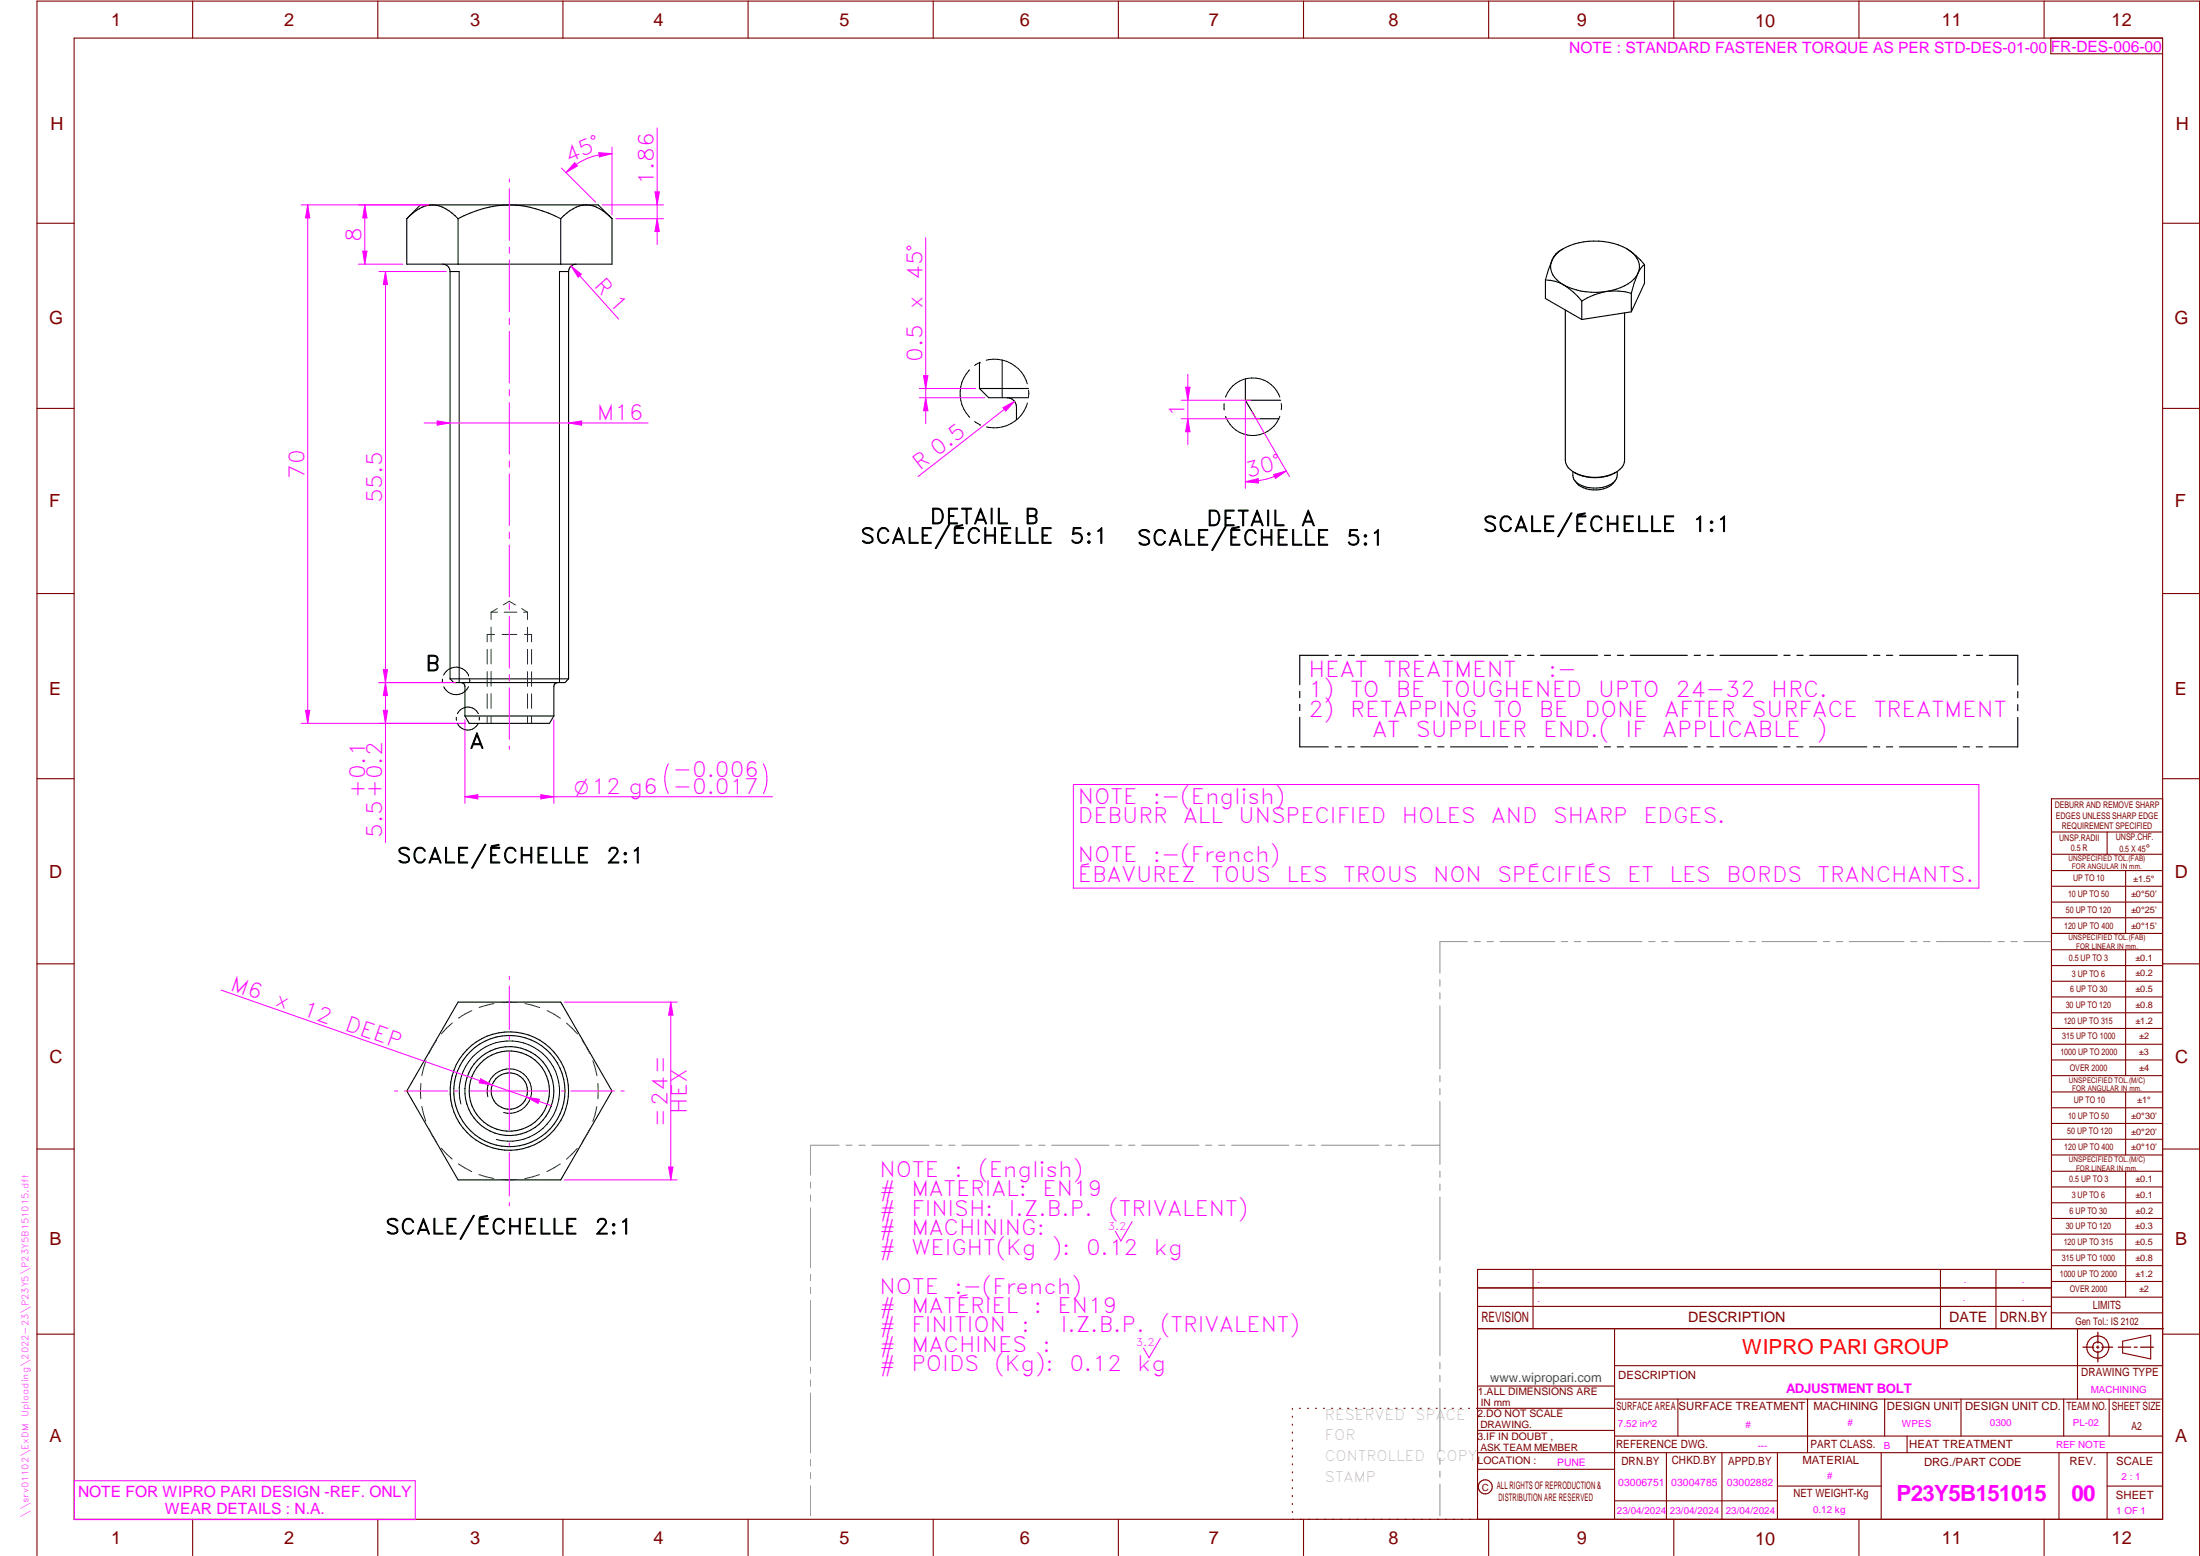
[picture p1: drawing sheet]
<svg xmlns="http://www.w3.org/2000/svg" width="594mm" height="420mm" viewBox="0 0 594 420" stroke-linecap="round" stroke-linejoin="round" font-family="sans-serif">
<g fill="none" stroke="#800000" stroke-width=".3">
<path d="M20 10.3h564v400h-564zM52 .3v10M102 .3v10M152 .3v10M202 .3v10M252 .3v10M302 .3v10M352 .3v10M402 .3v10M452 .3v10M502 .3v10M552 .3v10"/>
<path d="M553.8 10.3v4.2h30.2M10 60.3h10M584 60.3h10M10 110.3h10M584 110.3h10M10 160.3h10M584 160.3h10M10 210.3h10M584 215.7h-30v143.1M584 210.3h10M554 224.7h30M554 230.7h30"/>
<path d="M554 235.1h30M554 239.3h30M569 224.7v6M574 235.1v17M554 243.6h30M554 247.8h30M554 252.1h30M554 256.5h30M574 256.5v33.9M10 260.3h10M554 260.7h30M554 265h30"/>
<path d="M554 269.2h30M554 273.5h30M554 277.7h30M584 260.3h10M554 282h30M554 286.2h30M554 290.4h30M554 294.9h30M554 299.1h30M574 294.9v17M10 310.3h10M554 303.4h30"/>
<path d="M554 307.6h30M554 311.9h30M554 316.3h30M574 316.3v34M584 310.3h10M554 320.5h30M554 324.8h30M554 329h30M554 333.2h30M554 337.5h30M399 358.8h185.2M399 352.8h155"/>
<path d="M399 347.8h155M414 342.8v16M436 358.8v51.5M524 342.8v16M539 342.8v16M554 341.8h30M554 346h30M554 350.3h30M554 354.5h30M554 342.8h-155v67.5M561 358.8v19M10 360.3h10"/>
<path d="M399 374.3h37M436 377.8h148M453.1 377.8v10M488.1 377.8v14.5M508.9 377.8v10M529.5 377.8v10M557.3 377.8v10M569.5 377.8v10M573.2 362.2l7.6-1.6v6.3l-7.6-1.6zM584 368.8h-148M584 360.3h10M349 380.3v.3"/>
<path d="M349 382.4v.3M349 384.6v.3M349 386.7v.3M349 388.8v.3M349 391v.3M349 393.1v.3M349 395.3v.3M349 397.4v.3M349 399.5v.3M350.9 380.3h.2M353.1 380.3h.2M355.2 380.3h.3"/>
<path d="M357.4 380.3h.3M359.6 380.3h.3M361.7 380.3h.3M363.9 380.3h.3M366.1 380.3h.3M368.3 380.3h.2M370.4 380.3h.3M372.6 380.3h.3M374.8 380.3h.3M376.9 380.3h.4M379.1 380.3h.3M381.3 380.3h.3"/>
<path d="M383.4 380.3h.4M385.6 380.3h.3M387.8 380.3h.3M390 380.3h.3M392.2 380.3h.3M394.3 380.3h.3M396.5 380.3h.3M398.7 380.3h37.3M399 396.7h37M399 392.3h185M399 386.2h37M436 387.8h148"/>
<path d="M450 392.3v18M465 392.3v18M480 392.3v18M508 392.3v18M515 387.8v4.5M556 392.3v18M569 392.3v18M52 410.3v9.7M102 410.3v9.7M152 410.3v9.7M202 410.3v9.7M252 410.3v9.7"/>
<path d="M302 410.3v9.7M349 401.7v.3M349 403.8v.4M349 406v.3M349 408.1v.3M352 410.3v9.7M402 410.3v9.7M436 405.3h44M452 410.3v9.7M480 401.3h28M502 410.3v9.7M552 410.3v9.7"/>
<path d="M569 401.3h15M10 420v-419.7h584v419.7"/>
<circle cx="566.5" cy="363.7" r="1.39"/>
<circle cx="566.5" cy="363.8" r="3"/>
<circle cx="401.1" cy="401.5" r="1.9"/>
</g>
<g fill="none" stroke="#f0f" stroke-width=".27">
<path d="M137.5 48.3v.8M137.5 51v13.9M137.5 66.7v1.7M137.5 70.2v14M137.5 85.9v1.8M137.5 89.5v13.9M137.5 105.2v1.7M137.5 108.7v13.9M137.5 124.5v1.7M137.5 127.9v14M137.5 143.7v1.7M137.5 147.2v14"/>
<path d="M137.5 162.9v1.7M137.5 166.5v13.9M137.5 182.2v1.7M137.5 185.7v13.9M137.5 201.5v.8M289.8 211.8h244.6v28h-244.6zM59.7 267.3l89.1 31.2M137.5 263.6v.9M137.5 266.3v11.7M137.5 279.8v.8M106.5 294.6h.9M109.2 294.6h11.7"/>
<path d="M122.7 294.6h.9M127 294.6h21M137.5 284.1v21M142.2 296.2l3.5 .6-.4 1.1zM151.5 294.6h.9M154.2 294.6h11.7M167.7 294.6h.9M137.5 308.6v.9M137.5 311.2v11.8M137.5 324.7v.9M305.7 329.9l-3 5.2-1.5-2.6M313.3 361.4l-3 5.2-1.5-2.6"/>
<path d="M20.1 399.8h92v10.5h-92z"/>
</g>
<g fill="none" stroke="#949494" stroke-width=".27">
<path d="M396.2 254.3h-7.4v8.5M398.1 254.3h1.6M401.5 254.3h1.8M405 254.3h14.8M421.6 254.3h1.7M425.1 254.3h1.7M428.6 254.3h14.8M445.2 254.3h1.7M448.7 254.3h1.7M452.2 254.3h14.8M468.8 254.3h1.7M472.3 254.3h1.7"/>
<path d="M475.8 254.3h14.8M492.4 254.3h1.7M495.8 254.3h1.8M499.4 254.3h14.7M516 254.3h1.6M519.4 254.3h1.8M522.9 254.3h14.8M539.5 254.3h1.7M543 254.3h1.7M546.5 254.3h7.4M388.8 264.5v1.8M388.8 268.1v1.6"/>
<path d="M388.8 271.6v17M388.8 290.4v1.7M388.8 293.9v1.7M388.8 297.4v17M218.9 319.2v1.6M226.6 309.2h-7.7v8.1M228.4 309.2h1.7M231.9 309.2h1.7M235.4 309.2h15.5M252.7 309.2h1.7M256.2 309.2h1.7M259.7 309.2h15.5"/>
<path d="M277 309.2h1.7M280.5 309.2h1.7M284 309.2h15.5M301.2 309.2h1.8M304.8 309.2h1.7M308.3 309.2h15.5M325.5 309.2h1.7M329.1 309.2h1.6M332.6 309.2h15.4M349.8 309.2h1.7M353.3 309.2h1.7M356.8 309.2h15.5"/>
<path d="M374.1 309.2h1.7M377.6 309.2h1.7M381.1 309.2h7.7M388.8 316.2v1.7M388.8 319.7v1.7M218.9 322.6v1.8M218.9 326.1v16.2M388.8 323.2v17.1M218.9 344.1v1.8M218.9 347.6v1.7M218.9 351.2v16.1M388.8 342.1v1.6"/>
<path d="M388.8 345.6v1.7M388.8 349v17.1M218.9 369.1v1.7M218.9 372.6v1.8M218.9 376.1v16.2M388.8 367.9v1.7M388.8 371.4v1.7M388.8 374.9v17M218.9 394.1v1.8M218.9 397.6v1.7M388.8 393.7v1.7M388.8 397.2v1.7"/>
<path d="M218.9 401.2v8.1M388.8 400.7v8.6"/>
</g>
<path d="M566.5 359.7v3M562.5 363.8h2.9M566.1 363.8h.7M566.5 363.4v.7M566.5 364.9v2.8M567.6 363.8h2.9M572 363.8h3.4M576.3 363.8h.8M578 363.8h3.5" fill="none" stroke="#800000" stroke-width=".34"/>
<g fill="none" stroke="#000" stroke-width=".3">
<path d="M123.7 59.1a9.6 9.6 0 0 0-7.8-3.7 11.1 11.1 0 0 0-6.1 3.7M123.7 59.1v12.2M137.5 55.3a30.1 30.1 0 0 0-13.8 3.8M137.5 55.3a31.5 31.5 0 0 1 13.9 3.8M137.5 55.3h-24l-3.7 3.8M137.5 55.3h24l3.8 3.8v12.2h-55.5v-12.2M151.4 59.1v12.2M164.5 58.3a8.4 8.4 0 0 0-8-2.7l-2.6 1.3-2.5 2.2M119.5 71.3a1.97 1.97 0 0 1 2 2M121.5 73.3v110M121.5 73.3h2.5M151.1 73.3h2.4"/>
<path d="M153.5 73.3v110M155.5 71.3a2.03 2.03 0 0 0-2 2M417.3 75.6v5l9.8 5.7M417.3 75.6a10 10 0 0 1 4.9 1.3M418.8 71a5.4 5.4 0 0 0 3.4 5.9M419.1 70.2l-1.8 5.4M422.2 67.1a5.4 5.4 0 0 0-3.1 3.1M422.2 76.9a17.9 17.9 0 0 0 11.6 1.8M422.2 76.9a19 19 0 0 1 4.9 4.4M433.8 78.7a19 19 0 0 0-6.7 2.6M433.8 78.7a16.8 16.8 0 0 1 6.7 .5M439.2 67.1a20 20 0 0 1 4.9 4.4"/>
<path d="M439.2 67.1a18.8 18.8 0 0 0-17.4 .3 7.2 7.2 0 0 0-2.7 2.8M439.2 67.1a5.6 5.6 0 0 1 3.4 5.9l-.3 .8M440.5 79.2v5M442.3 73.8l-1 2.7-.8 2.7M442.3 73.8a10.1 10.1 0 0 1-7.2 4.6l-1.3 .3M444.1 71.5v5l-3.6 7.7M444.1 71.5a5.5 5.5 0 0 0-1.8 2.3M422.7 83.7v40.6a3.8 3.8 0 0 0 2 3M427.1 81.3v5M438.7 84.5v39.8a3.5 3.5 0 0 1-2 3M440.5 84.2l-13.4 2.1M424.7 127.3a12.1 12.1 0 0 0 12 0"/>
<path d="M424.7 127.3a3.3 3.3 0 0 0 2.7 3.9 8.8 8.8 0 0 0 8.6-1.2 3.1 3.1 0 0 0 .7-2.7M425.1 127.6a11.7 11.7 0 0 0 11.3 0M425.2 129.8a6.6 6.6 0 0 0 6.9 2.4l.9-.2a5 5 0 0 0 3.2-2.2M358.7 177h-7.7v7.9M360.5 177h1.7M364 177h1.8M367.5 177h15.5M384.8 177h1.7M388.3 177h1.7M391.7 177h15.5M409 177h1.7M412.5 177h1.7"/>
<path d="M416 177h15.5M433.2 177h1.7M436.7 177h1.7M440.2 177h15.5M457.5 177h1.7M461 177h1.7M464.5 177h15.4M481.7 177h1.7M485.2 177h1.7M488.7 177h15.4M505.9 177h1.8M509.4 177h1.7"/>
<path d="M512.9 177h15.5M530.2 177h1.7M533.7 177h1.7M537.2 177h7.7v8M121.5 183.3l1 1h30.1l.9-1M121.5 183.3h32M124.5 184.3a1.01 1.01 0 0 1 1.1 1v8M125.6 193.3l1.1 2h21.7l1.2-2M125.6 193.3h24M150.5 184.3a1.01 1.01 0 0 0-.9 1v8M351 186.7v1.7M351 190.2v1.7"/>
<path d="M351 193.7v8h7.7M544.9 193.7v8h-7.8M544.9 186.7v1.7M544.9 190.2v1.7M360.5 201.7h1.7M364 201.7h1.7M367.5 201.7h15.4M384.7 201.7h1.7M388.2 201.7h1.7M391.7 201.7h15.5M409 201.7h1.7M412.4 201.7h1.8"/>
<path d="M416 201.7h15.4M433.2 201.7h1.7M436.7 201.7h1.7M440.2 201.7h15.4M457.4 201.7h1.7M460.9 201.7h1.8M464.4 201.7h15.5M481.7 201.7h1.7M485.2 201.7h1.7M488.6 201.7h15.5M505.9 201.7h1.7M509.4 201.7h1.7"/>
<path d="M512.9 201.7h15.5M530.1 201.7h1.7M533.6 201.7h1.7M123.7 270.6h27.7l13.9 24-13.9 24h-27.7l-13.9-24z"/>
<circle cx="137.5" cy="294.6" r="10.8"/>
<circle cx="137.5" cy="294.6" r="16"/>
<circle cx="137.5" cy="294.6" r="4.9"/>
<circle cx="137.5" cy="294.6" r="12"/>
<circle cx="137.6" cy="294.6" r="15"/>
</g>
<g fill="none" stroke="#008000" stroke-width=".27">
<path d="M131.6 175.3v4M132.6 165.3h1.7M132.6 175.3v4M132.6 165.3v2M132.6 169.3v4M133.6 171.3h-2v2M134.3 164.3l-1.7 1M135.6 171.3h4M135.9 163.3l1.6-1 1.7 1.1M136.1 165.3h3.5M140.9 164.3l1.5 1M141.4 165.3h1"/>
<path d="M141.6 171.3h1.9v2M142.4 175.3v4M142.4 165.3v2M142.4 169.4v3.9M143.5 175.3v4M131.6 181.4v3.9M131.6 187.4v3.9M131.6 193.4v1.9M132.6 181.3v4M132.6 187.3v4M132.6 193.3v2M142.4 181.4v3.9"/>
<path d="M142.4 187.4v3.9M142.4 193.4v1.9M143.5 181.4v3.9M143.5 187.4v3.9M143.5 193.4v1.9M122.1 276.2l-2.9 2.9M127.4 272.9l-3.6 2M133.4 271l-4 1M135.5 270.7h4.2M141.8 271l3.9 1.1M147.7 272.9l3.6 2.1M153 276.3l2.9 2.9"/>
<path d="M113.7 292.5l-.1 4.2M113.9 298.8l1.1 4M115 286.4l-1.1 4M117.9 280.8l-2.1 3.6M157.2 280.9l2.1 3.6M160.1 286.4l1.1 4M161.2 298.8l-1.1 4M161.5 292.6v4.1M115.8 304.8l2 3.6M119.2 310l2.9 3M123.8 314.3l3.6 2.1M129.3 317.2l4 1"/>
<path d="M139.6 318.5h-4.1M145.7 317.2l-4 1.1M151.3 314.3l-3.6 2.1M155.9 310.1l-2.9 2.9M159.3 304.8l-2.1 3.6"/>
</g>
<path d="M124 73.3v111M151.1 73.3v111M124.5 298.1a13.5 13.5 0 0 1 11.9-17 13.5 13.5 0 0 1 14.6 14.7 13.5 13.5 0 0 1-17 11.9M131.7 296.2a6 6 0 0 1 5.3-7.6 6 6 0 0 1 6.5 6.5 6 6 0 0 1-7.5 5.3" fill="none" stroke="#000" stroke-width=".27"/>
<path d="M142.2 296.2l3.5 .6-.4 1.1z" fill="#f0f"/>
<path d="M129.8 291.3l3.1 1.7-3.5-.6z" fill="none" stroke="#f0f" stroke-width=".27"/>
<path d="M129.8 291.3l3.1 1.7-3.5-.6z" fill="#f0f"/>
<path d="M81.3 55.3h34.4M83.1 55.3l.5 3.5h-1.1zM81.3 195.3h44.3" fill="none" stroke="#f0f" stroke-width=".27"/>
<path d="M83.1 55.3l.5 3.5h-1.1z" fill="#f0f"/>
<path d="M82.5 191.8h1.1l-.5 3.5z" fill="none" stroke="#f0f" stroke-width=".27"/>
<path d="M82.5 191.8h1.1l-.5 3.5z" fill="#f0f"/>
<path d="M83.1 55.3v140M102.3 195.3h23.3M102.3 184.3h20.7M103.5 191.8h1.1l-.5 3.5z" fill="none" stroke="#f0f" stroke-width=".27"/>
<path d="M103.5 191.8h1.1l-.5 3.5z" fill="#f0f"/>
<path d="M104.1 184.3l.5 3.5h-1.1z" fill="none" stroke="#f0f" stroke-width=".27"/>
<path d="M104.1 184.3l.5 3.5h-1.1z" fill="#f0f"/>
<path d="M104.1 184.3v43.2M125.6 194.4v22.5M149.6 194.4v22.5M125.6 215.1l3.4-.5v1.1zM180.5 206.2a9 9 0 0 0 0 8.1M206.2 206.2a9 9 0 0 1 0 8.1" fill="none" stroke="#f0f" stroke-width=".27"/>
<path d="M125.6 215.1l3.4-.5v1.1z" fill="#f0f"/>
<path d="M146 214.6l3.6 .5-3.6 .6z" fill="none" stroke="#f0f" stroke-width=".27"/>
<path d="M146 214.6l3.6 .5-3.6 .6z" fill="#f0f"/>
<path d="M96.8 55.3h18.9M96.8 71.3h12M98 67.8h1.1l-.6 3.5zM125.6 215.1h83" fill="none" stroke="#f0f" stroke-width=".27"/>
<path d="M98 67.8h1.1l-.6 3.5z" fill="#f0f"/>
<path d="M98.5 55.3l.6 3.5h-1.1z" fill="none" stroke="#f0f" stroke-width=".27"/>
<path d="M98.5 55.3l.6 3.5h-1.1z" fill="#f0f"/>
<path d="M98.5 55.3v16M152.4 270.6h30.5M181.1 270.6l.6 3.5h-1.2zM152.4 318.6h30.5" fill="none" stroke="#f0f" stroke-width=".27"/>
<path d="M181.1 270.6l.6 3.5h-1.2z" fill="#f0f"/>
<path d="M180.5 315.1h1.2l-.6 3.5z" fill="none" stroke="#f0f" stroke-width=".27"/>
<path d="M180.5 315.1h1.2l-.6 3.5z" fill="#f0f"/>
<path d="M336.3 108.4v23.5M338 111.1l10.2 17.6M336.3 130.1l3.5-.9v1.2zM181.1 270.6v48" fill="none" stroke="#f0f" stroke-width=".27"/>
<g fill="none" stroke="#000" stroke-width=".27">
<path d="M261.8 99.9a9.3 9.3 0 0 0 0 12.8M264.6 97.8h.1M264.6 97.8l-1.4 .9M270.6 97.2v10.2M270.7 97.2a9 9 0 0 1 6.7 6.4M270.7 97.2a8.6 8.6 0 0 0-4.4 .1M263.2 113.8l1.4 .9M264.7 114.7h.1M277.4 108.8a9.3 9.3 0 0 1-11 6.5M277.7 105.4v1.7M330.6 109v1.7M345.6 107.2a7.8 7.8 0 0 0-7.3-5.1 7.8 7.8 0 0 0-7.3 5.1"/>
<path d="M345.6 112.4a7.8 7.8 0 0 1-7.3 5.2 7.8 7.8 0 0 1-7.3-5.2M346 109v1.7M119.5 183.4v1M119.8 185.4a3.7 3.7 0 0 0 3.4 2.2 3.7 3.7 0 0 0 3.3-2.2M123.2 193.7l.1 .8M123.5 195.3a3.1 3.1 0 0 0 2.8 1.9 3.1 3.1 0 0 0 2.9-1.9M126.5 182.3a3.7 3.7 0 0 0-3.4-2.2 3.7 3.7 0 0 0-3.3 2.2M126.5 182.3h.1M126.8 183.3v1M129.2 192.7a3.1 3.1 0 0 0-2.9-1.8 3.1 3.1 0 0 0-2.8 1.8M129.4 193.6v.8"/>
</g>
<path d="M264.5 97.9v7M264.5 104.9l2.5 2.5h10.7M264.5 104.9h13.2M272 107.4a2.53 2.53 0 0 1 2.5 2.5v3.4M336.3 108.1l2.9 5h6.1M336.3 108.1h9.5M336.3 102.3v5.8" fill="none" stroke="#000" stroke-width=".3"/>
<path d="M336.3 130.1l3.5-.9v1.2z" fill="#f0f"/>
<path d="M343.9 128.1l3.4-.9-2.9 2z" fill="none" stroke="#f0f" stroke-width=".27"/>
<path d="M343.9 128.1l3.4-.9-2.9 2z" fill="#f0f"/>
<path d="M319 108.1h18.7M319 113.1h21.1M320.8 113.1l.5 3.5h-1.1zM347.3 127.2a21.7 21.7 0 0 1-11 2.9" fill="none" stroke="#f0f" stroke-width=".27"/>
<path d="M320.8 113.1l.5 3.5h-1.1z" fill="#f0f"/>
<path d="M320.2 104.6h1.1l-.5 3.5z" fill="none" stroke="#f0f" stroke-width=".27"/>
<path d="M320.2 104.6h1.1l-.5 3.5z" fill="#f0f"/>
<path d="M248.2 104.9h15.2M248.2 107.4h17.7M250 107.4l.6 3.5h-1.2zM320.8 101.1v19" fill="none" stroke="#f0f" stroke-width=".27"/>
<path d="M250 107.4l.6 3.5h-1.2z" fill="#f0f"/>
<path d="M249.4 101.4h1.2l-.6 3.5z" fill="none" stroke="#f0f" stroke-width=".27"/>
<path d="M249.4 101.4h1.2l-.6 3.5z" fill="#f0f"/>
<path d="M250 64.2v50.2M270.8 110.1l3.2-1.7-2.4 2.6zM274 108.4l-26.1 20.3" fill="none" stroke="#f0f" stroke-width=".27"/>
<path d="M270.8 110.1l3.2-1.7-2.4 2.6z" fill="#f0f"/>
<path d="M118.1 113.7l3.4 .5-3.4 .6z" fill="none" stroke="#f0f" stroke-width=".27"/>
<path d="M118.1 113.7l3.4 .5-3.4 .6z" fill="#f0f"/>
<path d="M153.5 114.2l3.5-.5v1.1z" fill="none" stroke="#f0f" stroke-width=".27"/>
<path d="M153.5 114.2l3.5-.5v1.1z" fill="#f0f"/>
<path d="M154.2 71.8l12.8 14.3M154.2 71.8l2.8 2.2-.9 .8zM114.5 114.2h60.5" fill="none" stroke="#f0f" stroke-width=".27"/>
<path d="M154.2 71.8l2.8 2.2-.9 .8z" fill="#f0f"/>
<path d="M102.3 73.3h18.2M102.3 184.3h19.2M103.5 180.8h1.1l-.5 3.5z" fill="none" stroke="#f0f" stroke-width=".27"/>
<path d="M103.5 180.8h1.1l-.5 3.5z" fill="#f0f"/>
<path d="M104.1 73.3l.5 3.5h-1.1z" fill="none" stroke="#f0f" stroke-width=".27"/>
<path d="M104.1 73.3l.5 3.5h-1.1z" fill="#f0f"/>
<path d="M165.3 39.7v18.3M151.6 45.4l9.2 9.2M161.7 41.2l3.6 .3-3.5 .9zM104.1 73.3v111" fill="none" stroke="#f0f" stroke-width=".27"/>
<path d="M161.7 41.2l3.6 .3-3.5 .9z" fill="#f0f"/>
<path d="M155.2 43.9l.7 .9-3.1 1.8z" fill="none" stroke="#f0f" stroke-width=".27"/>
<path d="M155.2 43.9l.7 .9-3.1 1.8z" fill="#f0f"/>
<path d="M162.6 55.3h16.6M165.3 41.5a17.5 17.5 0 0 0-12.5 5.1M166.3 59.1h12.9M176.9 51.8h1.1l-.5 3.5z" fill="none" stroke="#f0f" stroke-width=".27"/>
<path d="M176.9 51.8h1.1l-.5 3.5z" fill="#f0f"/>
<path d="M177.5 59.1l.5 3.4h-1.1z" fill="none" stroke="#f0f" stroke-width=".27"/>
<path d="M177.5 59.1l.5 3.4h-1.1z" fill="#f0f"/>
<path d="M177.5 34.5v31.5" fill="none" stroke="#f0f" stroke-width=".27"/>
<g font-size="6" fill="#f0f">
<text x="512.1" y="405.2">P23Y5B151015</text>
<text x="559.4" y="405.2">00</text>
</g>
<g font-size="5.9" fill="#f0f">
<text x="353.3" y="182.8">HEAT</text>
<text x="373.6" y="182.8">TREATMENT</text>
<text x="418.1" y="182.8">:-</text>
<text x="353.3" y="188.3">1)</text>
<text x="364.6" y="188.3">TO</text>
<text x="376.9" y="188.3">BE</text>
<text x="389.2" y="188.3">TOUGHENED</text>
<text x="431.5" y="188.3">UPTO</text>
<text x="452.4" y="188.3">24-32</text>
<text x="478.3" y="188.3">HRC.</text>
<text x="353.3" y="193.6">2)</text>
<text x="364.6" y="193.6">RETAPPING</text>
<text x="403.3" y="193.6">TO</text>
<text x="415.5" y="193.6">BE</text>
<text x="427.8" y="193.6">DONE</text>
<text x="449.4" y="193.6">AFTER</text>
<text x="473" y="193.6">SURFACE</text>
<text x="506" y="193.6">TREATMENT</text>
<text x="370.5" y="199.1">AT</text>
<text x="382.3" y="199.1">SUPPLIER</text>
<text x="416.7" y="199.1">END.(</text>
<text x="439" y="199.1">IF</text>
<text x="448.9" y="199.1">APPLICABLE</text>
<text x="490.5" y="199.1">)</text>
</g>
<g font-size="5.7" fill="#f0f">
<text x="153.5" y="43.9" transform="rotate(-22 153.5 43.9)">45°</text>
<text x="176.6" y="49.9" transform="rotate(-90 176.6 49.9)">1.86</text>
<text x="97.7" y="65.3" transform="rotate(-90 97.7 65.3)">8</text>
<text x="160.2" y="77.2" transform="rotate(48 160.2 77.2)">R 1</text>
<text x="249.1" y="75.5" transform="rotate(-90 249.1 75.5)">45°</text>
<text x="249.1" y="83.3" transform="rotate(-90 249.1 83.3)">x</text>
<text x="249.1" y="97.7" transform="rotate(-90 249.1 97.7)">0.5</text>
<text x="161.2" y="113.4">M16</text>
<text x="319.9" y="112.6" transform="rotate(-90 319.9 112.6)">1</text>
<text x="82.2" y="129.3" transform="rotate(-90 82.2 129.3)">70</text>
<text x="248.4" y="127.2" transform="rotate(-38 248.4 127.2)">R 0.5</text>
<text x="336.9" y="129.1" transform="rotate(-15 336.9 129.1)">30°</text>
<text x="103.2" y="135.9" transform="rotate(-90 103.2 135.9)">55.5</text>
<text x="181.7" y="209.7">-0.006</text>
<text x="98.6" y="215.4" transform="rotate(-90 98.6 215.4)">+0.1</text>
<text x="181.7" y="214.3">-0.017</text>
<text x="291.1" y="217.1">NOTE</text>
<text x="311.3" y="217.1">:-(English)</text>
<text x="103.2" y="226.3" transform="rotate(-90 103.2 226.3)">5.5+0.2</text>
<text x="291.1" y="222.3">DEBURR</text>
<text x="319.5" y="222.3">ALL</text>
<text x="334.4" y="222.3">UNSPECIFIED</text>
<text x="378.5" y="222.3">HOLES</text>
<text x="402.7" y="222.3">AND</text>
<text x="419.4" y="222.3">SHARP</text>
<text x="443.8" y="222.3">EDGES.</text>
<text x="291.1" y="232.8">NOTE</text>
<text x="311.3" y="232.8">:-(French)</text>
<text x="291.1" y="238.1">ÉBAVUREZ</text>
<text x="327.1" y="238.1">TOUS</text>
<text x="347.4" y="238.1">LES</text>
<text x="362.7" y="238.1">TROUS</text>
<text x="387" y="238.1">NON</text>
<text x="404.3" y="238.1">SPÉCIFIÉS</text>
<text x="439.4" y="238.1">ET</text>
<text x="450.8" y="238.1">LES</text>
<text x="466.2" y="238.1">BORDS</text>
<text x="490.8" y="238.1">TRANCHANTS.</text>
<text x="61.9" y="267.2" transform="rotate(19 61.9 267.2)">M6</text>
<text x="74.1" y="271.5" transform="rotate(19 74.1 271.5)">x</text>
<text x="81.4" y="274" transform="rotate(19 81.4 274)">12</text>
<text x="92.8" y="278" transform="rotate(19 92.8 278)">DEEP</text>
<text x="180.2" y="304.2" transform="rotate(-90 180.2 304.2)">=24=</text>
<text x="185.5" y="300.7" transform="rotate(-90 185.5 300.7)">HEX</text>
<text x="237.5" y="317.8">NOTE</text>
<text x="257.7" y="317.8">:</text>
<text x="264.1" y="317.8">(English)</text>
<text x="237.5" y="323">#</text>
<text x="246.1" y="323">MATERIAL:</text>
<text x="281.5" y="323">EN19</text>
<text x="237.5" y="328.3">#</text>
<text x="246.1" y="328.3">FINISH:</text>
<text x="272.4" y="328.3">I.Z.B.P.</text>
<text x="299.3" y="328.3">(TRIVALENT)</text>
<text x="237.5" y="333.5">#</text>
<text x="246.1" y="333.5">MACHINING:</text>
<text x="237.5" y="338.8">#</text>
<text x="246.1" y="338.8">WEIGHT(Kg</text>
<text x="284" y="338.8">):</text>
<text x="293.3" y="338.8">0.12</text>
<text x="311.6" y="338.8">kg</text>
<text x="237.5" y="349.3">NOTE</text>
<text x="257.7" y="349.3">:-(French)</text>
<text x="237.5" y="354.5">#</text>
<text x="237.5" y="359.8">#</text>
<text x="246.1" y="359.8">FINITION</text>
<text x="246.1" y="354.5">MATÉRIEL</text>
<text x="275.8" y="359.8">:</text>
<text x="279.2" y="354.5">:</text>
<text x="285.6" y="354.5">EN19</text>
<text x="286.4" y="359.8">I.Z.B.P.</text>
<text x="313.3" y="359.8">(TRIVALENT)</text>
<text x="237.5" y="365">#</text>
<text x="246.1" y="365">MACHINES</text>
<text x="281.5" y="365">:</text>
<text x="237.5" y="370.3">#</text>
<text x="246.1" y="370.3">POIDS</text>
<text x="268.5" y="370.3">(Kg):</text>
<text x="288.8" y="370.3">0.12</text>
<text x="307.1" y="370.3">kg</text>
</g>
<g font-size="5.7">
<text x="251.1" y="141.5">DETAIL</text>
<text x="276.6" y="141.5">B</text>
<text x="325.7" y="142">DETAIL</text>
<text x="351.3" y="142">A</text>
<text x="400.4" y="143.6">SCALE/ÉCHELLE</text>
<text x="457" y="143.6">1:1</text>
<text x="232.3" y="146.7">SCALE/ÉCHELLE</text>
<text x="288.9" y="146.7">5:1</text>
<text x="307" y="147.2">SCALE/ÉCHELLE</text>
<text x="363.5" y="147.2">5:1</text>
<text x="114.8" y="181.2">B</text>
<text x="126.8" y="202.1">A</text>
<text x="107.1" y="233">SCALE/ÉCHELLE</text>
<text x="163.7" y="233">2:1</text>
<text x="104" y="333.2">SCALE/ÉCHELLE</text>
<text x="160.5" y="333.2">2:1</text>
</g>
<text font-size="5.6" fill="#f00" x="470.5" y="365.5">WIPRO PARI GROUP</text>
<text font-size="5.4" fill="#f0f" x="155.1" y="214.3">O12 g6</text>
<g font-size="4.9" fill="#800000">
<text x="30" y="6.9">1</text>
<text x="76.7" y="6.9">2</text>
<text x="127" y="6.9">3</text>
<text x="176.5" y="6.9">4</text>
<text x="226.7" y="6.9">5</text>
<text x="275.4" y="6.9">6</text>
<text x="326.4" y="6.9">7</text>
<text x="375" y="6.9">8</text>
<text x="425.8" y="6.9">9</text>
<text x="473.9" y="7.3">10</text>
<text x="524.3" y="6.9">11</text>
<text x="570.2" y="6.9">12</text>
<text x="13.6" y="35.1">H</text>
<text x="587.6" y="35.1">H</text>
<text x="13.2" y="87.5">G</text>
<text x="587.2" y="87.5">G</text>
<text x="13.2" y="137">F</text>
<text x="587.2" y="137">F</text>
<text x="13.2" y="187.6">E</text>
<text x="587.2" y="187.6">E</text>
<text x="13.2" y="237">D</text>
<text x="587.2" y="237">D</text>
<text x="13.4" y="287.1">C</text>
<text x="587.4" y="287.1">C</text>
<text x="13.4" y="336.2">B</text>
<text x="587.4" y="336.2">B</text>
<text x="13.4" y="389.3">A</text>
<text x="587.4" y="389.3">A</text>
<text x="30" y="416.9">1</text>
<text x="76.7" y="416.9">2</text>
<text x="127" y="416.9">3</text>
<text x="176.5" y="416.9">4</text>
<text x="226.7" y="416.9">5</text>
<text x="275.4" y="416.9">6</text>
<text x="326.4" y="416.9">7</text>
<text x="375" y="416.9">8</text>
<text x="425.8" y="416.9">9</text>
<text x="473.9" y="417.3">10</text>
<text x="524.3" y="416.9">11</text>
<text x="570.2" y="416.9">12</text>
</g>
<g font-size="4.2" fill="#f0f">
<text x="423.7" y="14.3">NOTE : STANDARD FASTENER TORQUE AS PER STD-DES-01-00</text>
<text x="553.8" y="14">FR-DES-006-00</text>
<text x="21.1" y="404.3">NOTE FOR WIPRO PARI DESIGN -REF. ONLY</text>
<text x="44.5" y="408.8">WEAR DETAILS : N.A.</text>
</g>
<g font-size="3.9" fill="#800000">
<text x="400" y="357.1">REVISION</text>
<text x="455.9" y="357.1">DESCRIPTION</text>
<text x="526.4" y="357.1">DATE</text>
<text x="540" y="357.1">DRN.BY</text>
</g>
<g font-size="3.9" fill="#c0c0c0">
<text x="357.8" y="383.3">RESERVED</text>
<text x="382.3" y="383.3">SPACE</text>
<text x="357.8" y="388.9">FOR</text>
<text x="357.8" y="394.5">CONTROLLED</text>
<text x="387.8" y="394.5">COPY</text>
<text x="357.8" y="400">STAMP</text>
</g>
<text font-size="3.6" fill="#f0f" x="482.3" y="376.1">ADJUSTMENT BOLT</text>
<text font-size="3.5" fill="#00f" x="402.4" y="373.3">www.wipropari.com</text>
<g font-size="3.1" fill="#800000">
<text x="565.1" y="353.5">LIMITS</text>
<text x="562" y="371.7">DRAWING TYPE</text>
<text x="437" y="372.3">DESCRIPTION</text>
<text x="436.5" y="380.8">SURFACE AREA</text>
<text x="453.3" y="380.8">SURFACE TREATMENT</text>
<text x="489.7" y="380.8">MACHINING</text>
<text x="509.5" y="380.8">DESIGN UNIT</text>
<text x="530.6" y="380.8">DESIGN UNIT CD.</text>
<text x="558" y="380.6">TEAM NO.</text>
<text x="570.3" y="380.7">SHEET SIZE</text>
<text x="575.6" y="386.1">A2</text>
<text x="436.4" y="391.1">REFERENCE DWG.</text>
<text x="437.8" y="395.5">DRN.BY</text>
<text x="451.4" y="395.4">CHKD.BY</text>
<text x="466.6" y="395.5">APPD.BY</text>
<text x="486.7" y="395.4">MATERIAL</text>
<text x="488.9" y="390.9">PART CLASS.</text>
<text x="515.6" y="390.9">HEAT TREATMENT</text>
<text x="519.6" y="395.9">DRG./PART CODE</text>
<text x="558.9" y="395.5">REV.</text>
<text x="571.4" y="395.6">SCALE</text>
<text x="484.3" y="404.2">NET WEIGHT-Kg</text>
<text x="571.4" y="404.7">SHEET</text>
</g>
<text font-size="3" fill="#800000" x="579.5" y="230.1">°</text>
<g font-size="2.8" fill="#f0f">
<text x="299.1" y="332.1">3.2</text>
<text x="306.7" y="363.6">3.2</text>
<text x="420.5" y="396">PUNE</text>
<text x="437" y="401.2">03006751</text>
<text x="451.3" y="401.2">03004785</text>
<text x="466.3" y="401.2">03002882</text>
</g>
<g font-size="2.8" fill="#800000">
<text x="560.4" y="357.7">Gen Tol.: IS 2102</text>
<text x="399.1" y="376.6">1.ALL DIMENSIONS ARE</text>
<text x="399" y="382.7">2.DO NOT SCALE</text>
<text x="399" y="388.7">3.IF IN DOUBT ,</text>
<text x="399" y="395.4">LOCATION :</text>
<text x="404.2" y="402">ALL RIGHTS OF REPRODUCTION &amp;</text>
<text x="404.7" y="405.4">DISTRIBUTION ARE RESERVED</text>
</g>
<g font-size="2.7" fill="#f0f">
<text x="564.6" y="376.2">MACHINING</text>
<text x="436.9" y="385.4">7.52 in^2</text>
<text x="471.4" y="385.5">#</text>
<text x="498.9" y="385">#</text>
<text x="513.6" y="385.3">WPES</text>
<text x="537.3" y="385.1">0300</text>
<text x="559.7" y="385.1">PL-02</text>
<text x="474.6" y="391.2">---</text>
<text x="508.7" y="391.2">B</text>
<text x="555.2" y="391.1">REF NOTE</text>
<text x="493.4" y="399.5">#</text>
<text x="572.8" y="399.7">2 : 1</text>
<text x="436.6" y="408.7">23/04/2024</text>
<text x="450.9" y="408.8">23/04/2024</text>
<text x="466" y="408.9">23/04/2024</text>
<text x="489.6" y="408.5">0.12 kg</text>
<text x="571.4" y="408.7">1 OF 1</text>
</g>
<g font-size="2.7" fill="#800000">
<text x="399.9" y="379.7">IN mm</text>
<text x="399.7" y="385.7">DRAWING.</text>
<text x="399.7" y="391.8">ASK TEAM MEMBER</text>
<text x="400.1" y="402.5">C</text>
</g>
<g font-size="2.5" fill="#800000">
<text x="554.9" y="218.3">DEBURR AND REMOVE SHARP</text>
<text x="555.2" y="221">EDGES UNLESS SHARP EDGE</text>
<text x="556.1" y="227.1">UNSP.RADII</text>
<text x="556.8" y="223.8">REQUIREMENT SPECIFIED</text>
<text x="571.4" y="226.9">UNSP.CHF.</text>
<text x="559.2" y="229.9">0.5 R</text>
<text x="572.3" y="230.1">0.5 X 45</text>
<text x="559.8" y="238">UP TO 10</text>
<text x="576.1" y="238.1">±1.5°</text>
<text x="558.5" y="242.2">10 UP TO 50</text>
<text x="575.5" y="242.3">±0°50'</text>
<text x="557.4" y="250.7">120 UP TO 400</text>
<text x="557.9" y="246.5">50 UP TO 120</text>
<text x="575.5" y="250.7">±0°15'</text>
<text x="575.5" y="246.5">±0°25'</text>
<text x="558.7" y="259.4">0.5 UP TO 3</text>
<text x="559.5" y="263.7">3 UP TO 6</text>
<text x="576.6" y="263.6">±0.2</text>
<text x="576.6" y="259.4">±0.1</text>
<text x="559" y="267.9">6 UP TO 30</text>
<text x="576.6" y="267.9">±0.5</text>
<text x="557.8" y="272.2">30 UP TO 120</text>
<text x="576.6" y="272.2">±0.8</text>
<text x="556.9" y="280.7">315 UP TO 1000</text>
<text x="557.3" y="276.4">120 UP TO 315</text>
<text x="576.6" y="276.4">±1.2</text>
<text x="577.7" y="280.7">±2</text>
<text x="556.4" y="284.9">1000 UP TO 2000</text>
<text x="577.6" y="284.9">±3</text>
<text x="558.9" y="289.2">OVER 2000</text>
<text x="577.7" y="289.3">±4</text>
<text x="560" y="297.9">UP TO 10</text>
<text x="577.1" y="297.9">±1°</text>
<text x="558.5" y="302.1">10 UP TO 50</text>
<text x="575.5" y="302.1">±0°30'</text>
<text x="557.4" y="310.6">120 UP TO 400</text>
<text x="558.2" y="306.3">50 UP TO 120</text>
<text x="575.5" y="310.6">±0°10'</text>
<text x="575.5" y="306.4">±0°20'</text>
<text x="558.8" y="319.2">0.5 UP TO 3</text>
<text x="559.4" y="323.4">3 UP TO 6</text>
<text x="576.6" y="319.2">±0.1</text>
<text x="576.6" y="323.5">±0.1</text>
<text x="558.9" y="327.7">6 UP TO 30</text>
<text x="576.7" y="327.7">±0.2</text>
<text x="557.8" y="332">30 UP TO 120</text>
<text x="576.6" y="332">±0.3</text>
<text x="556.8" y="340.5">315 UP TO 1000</text>
<text x="557.3" y="336.3">120 UP TO 315</text>
<text x="576.6" y="336.3">±0.5</text>
<text x="576.6" y="340.5">±0.8</text>
<text x="556.2" y="344.7">1000 UP TO 2000</text>
<text x="576.6" y="344.7">±1.2</text>
<text x="558.9" y="349">OVER 2000</text>
<text x="577.6" y="349">±2</text>
</g>
<g font-size="2.5" fill="#f0f">
<text x="415.2" y="346.4">.</text>
<text x="530.3" y="346.5">.</text>
<text x="545.9" y="346.4">.</text>
<text x="415.2" y="351.5">.</text>
<text x="530" y="351.3">.</text>
<text x="545.9" y="351.4">.</text>
</g>
<g font-size="2.4" fill="#f0f">
<text x="7.7" y="382.7" transform="rotate(-90 7.7 382.7)">Uploading\2022-23\P23Y5\P23Y5B151015.dft</text>
<text x="7.7" y="409.8" transform="rotate(-90 7.7 409.8)">\\srv01102\ExDM</text>
</g>
<g font-size="2.1" fill="#800000">
<text x="558.5" y="232.4">UNSPECIFIED TOL.(FAB)</text>
<text x="559.5" y="234.7">FOR ANGULAR IN mm.</text>
<text x="558.6" y="253.9">UNSPECIFIED TOL.(FAB)</text>
<text x="560.7" y="256.3">FOR LINEAR IN mm.</text>
<text x="558.7" y="292.3">UNSPECIFIED TOL.(M/C)</text>
<text x="559.6" y="294.7">FOR ANGULAR IN mm.</text>
<text x="558.7" y="313.7">UNSPECIFIED TOL.(M/C)</text>
<text x="560.6" y="316.1">FOR LINEAR IN mm.</text>
</g>
</svg>
